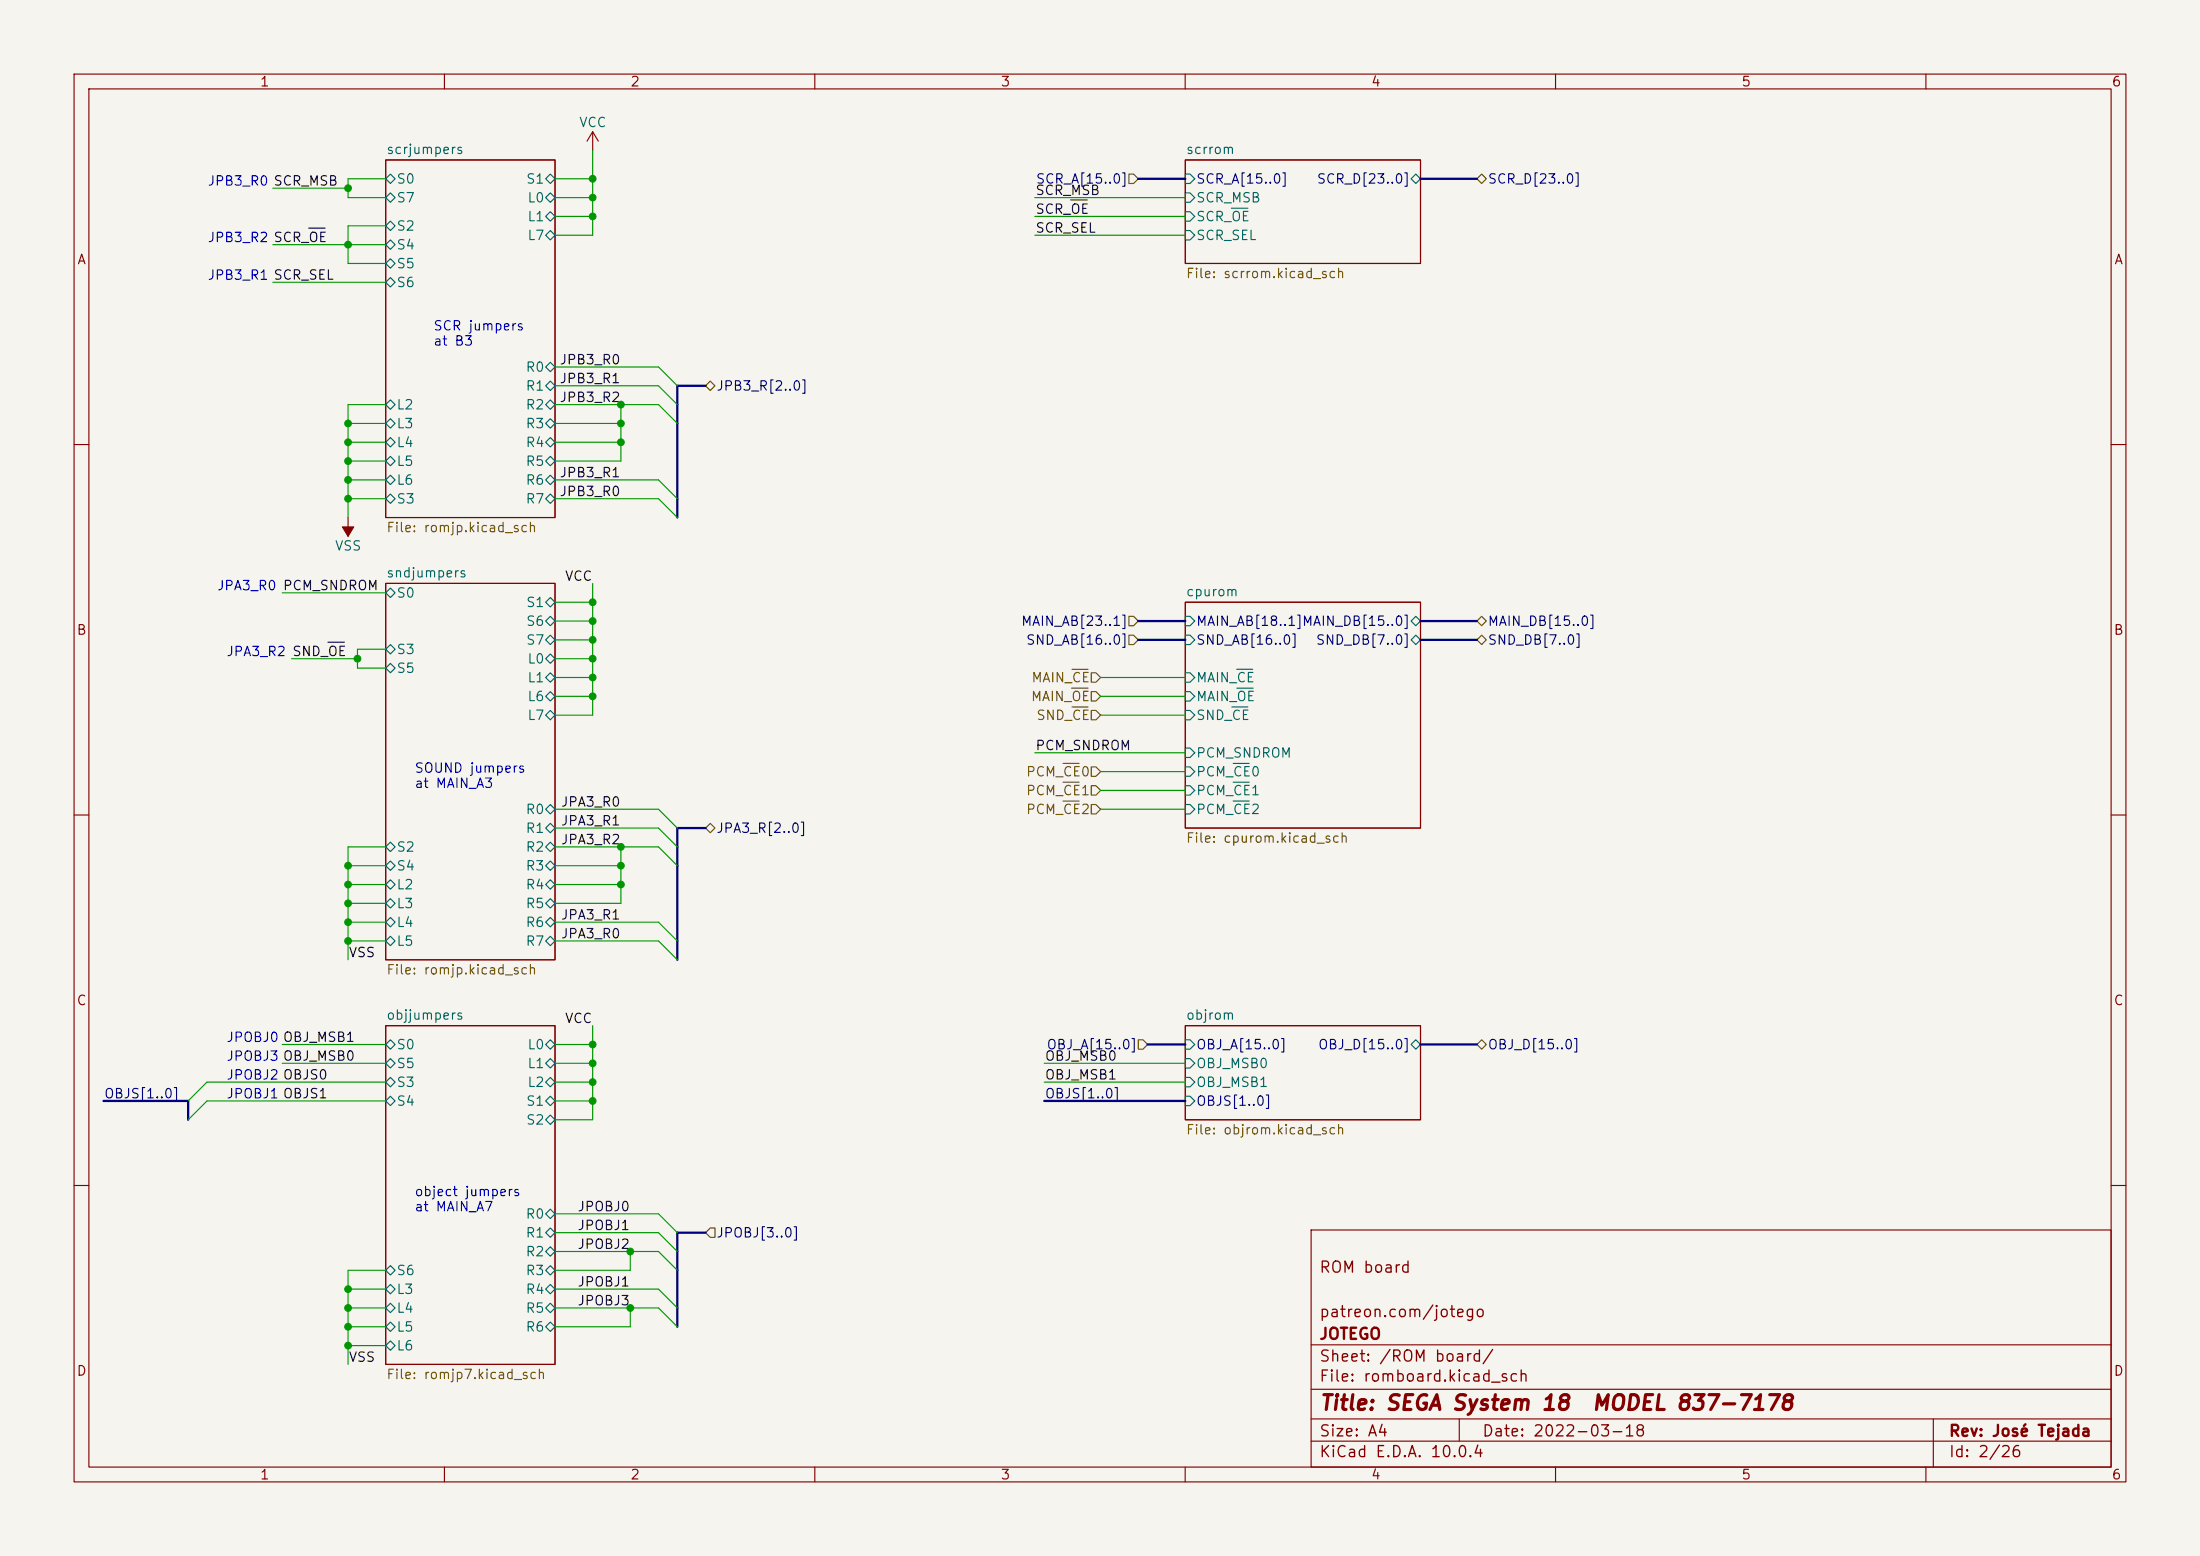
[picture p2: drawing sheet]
<svg xmlns="http://www.w3.org/2000/svg" width="297mm" height="210mm" viewBox="0 0 297 210" stroke-linecap="round" stroke-linejoin="round" font-family="sans-serif">
<path d="M0 0h297v210h-297z" fill="#f5f4ef" stroke="#f5f4ef" stroke-width=".14"/>
<g fill="none" stroke="#840000" stroke-width=".15">
<path d="M10 10h277v190h-277zM12 12h273v186h-273zM60 10v2M80 17.8l-.8 1.3M80 17.8l.8 1.3M80 17.8v2.5M110 10v2M160 10v2M210 10v2M260 10v2M52.1 21.6h22.8v48.3h-22.8zM160 21.6h31.8v14h-31.8z"/>
<path d="M10 60h2M47 69.9v2.5M52.1 78.7h22.8v50.8h-22.8zM285 60h2M160 81.3h31.8v30.5h-31.8zM10 110h2M285 110h2M52.1 138.4h22.8v45.8h-22.8zM160 138.4h31.8v12.7h-31.8zM10 160h2M177 166h108v32h-108zM285 160h2"/>
<path d="M60 198v2M110 198v2M160 198v2M177 194.5h108M177 191.5h108M177 187.5h108M177 181.5h108M197 191.5v3M210 198v2M260 198v2M261 191.5v6.5"/>
</g>
<g fill="none" stroke="#006464" stroke-width=".15">
<path d="M52.1 24.1l.6-.6 .6 .6-.6 .7zM52.1 30.5l.6-.7 .6 .7-.6 .6zM52.1 33l.6-.6 .6 .6-.6 .7zM52.1 35.6l.6-.7 .6 .7-.6 .6zM52.1 38.1l.6-.6 .6 .6-.6 .6zM52.1 26.7l.6-.7 .6 .7-.6 .6zM73.7 26.7l.6-.7 .6 .7-.6 .6zM73.7 29.2l.6-.6 .6 .6-.6 .6zM73.7 24.1l.6-.6 .6 .6-.6 .7zM74.3 31.1l.6 .7-.6 .6-.6-.6zM160 23.5h.7l.6 .6-.6 .7h-.7zM160 28.6h.7l.6 .6-.6 .6h-.7z"/>
<path d="M160 26h.7l.6 .7-.6 .6h-.7zM160 31.1h.7l.6 .7-.6 .6h-.7zM166.2 28.1h2.3M190.5 24.1l.6-.6 .7 .6-.7 .7zM52.1 57.2l.6-.7 .6 .7-.6 .6zM52.1 59.7l.6-.6 .6 .6-.6 .6zM52.7 54l.6 .6-.6 .6-.6-.6zM73.7 49.5l.6-.6 .6 .6-.6 .7zM73.7 54.6l.6-.6 .6 .6-.6 .6zM73.7 57.2l.6-.7 .6 .7-.6 .6zM73.7 59.7l.6-.6 .6 .6-.6 .6zM74.3 51.4l.6 .7-.6 .6-.6-.6z"/>
<path d="M52.1 67.3l.6-.6 .6 .6-.6 .6zM52.1 62.2l.6-.6 .6 .6-.6 .7zM52.1 64.8l.6-.7 .6 .7-.6 .6zM73.7 62.2l.6-.6 .6 .6-.6 .7zM73.7 64.8l.6-.7 .6 .7-.6 .6zM73.7 67.3l.6-.6 .6 .6-.6 .6zM52.1 80l.6-.6 .6 .6-.6 .6zM52.1 87.6l.6-.6 .6 .6-.6 .7zM52.1 90.2l.6-.7 .6 .7-.6 .6zM73.7 81.3l.6-.7 .6 .7-.6 .6zM73.7 83.8l.6-.6 .6 .6-.6 .7zM73.7 86.4l.6-.7 .6 .7-.6 .6z"/>
<path d="M73.7 88.9l.6-.6 .6 .6-.6 .6zM73.7 94l.6-.7 .6 .7-.6 .6zM73.7 96.5l.6-.6 .6 .6-.6 .7zM74.3 90.8l.6 .6-.6 .7-.6-.7zM160 93.3h.7l.6 .7-.6 .6h-.7zM160 95.9h.7l.6 .6-.6 .7h-.7zM160 85.7h.7l.6 .7-.6 .6h-.7zM160 83.2h.7l.6 .6-.6 .7h-.7zM160 90.8h.7l.6 .6-.6 .7h-.7zM166.3 95.4h2.2M167 92.9h2.2M167 90.3h2.1"/>
<path d="M190.5 83.8l.6-.6 .7 .6-.7 .7zM190.5 86.4l.6-.7 .7 .7-.7 .6zM52.1 114.3l.6-.6 .6 .6-.6 .6zM52.1 116.8l.6-.6 .6 .6-.6 .7zM52.1 119.4l.6-.7 .6 .7-.6 .6zM73.7 111.8l.6-.7 .6 .7-.6 .6zM73.7 114.3l.6-.6 .6 .6-.6 .6zM73.7 116.8l.6-.6 .6 .6-.6 .7zM73.7 119.4l.6-.7 .6 .7-.6 .6zM74.3 108.6l.6 .6-.6 .7-.6-.7zM160 101h.7l.6 .6-.6 .6h-.7zM160 103.5h.7l.6 .6-.6 .7h-.7z"/>
<path d="M160 108.6h.7l.6 .6-.6 .7h-.7zM160 106h.7l.6 .7-.6 .6h-.7zM166.5 103h2.1M166.5 108.1h2.1M166.5 105.6h2.1M52.1 121.9l.6-.6 .6 .6-.6 .7zM52.1 124.5l.6-.7 .6 .7-.6 .6zM52.1 127l.6-.6 .6 .6-.6 .6zM73.7 124.5l.6-.7 .6 .7-.6 .6zM73.7 127l.6-.6 .6 .6-.6 .6zM74.3 121.3l.6 .6-.6 .7-.6-.7zM52.1 141l.6-.7 .6 .7-.6 .6z"/>
<path d="M52.1 146.1l.6-.7 .6 .7-.6 .6zM52.1 148.6l.6-.6 .6 .6-.6 .6zM52.1 143.5l.6-.6 .6 .6-.6 .6zM73.7 148.6l.6-.6 .6 .6-.6 .6zM73.7 151.1l.6-.6 .6 .6-.6 .7zM73.7 141l.6-.7 .6 .7-.6 .6zM73.7 143.5l.6-.6 .6 .6-.6 .6zM73.7 146.1l.6-.7 .6 .7-.6 .6zM160 145.4h.7l.6 .7-.6 .6h-.7zM160 142.9h.7l.6 .6-.6 .6h-.7zM160 140.3h.7l.6 .7-.6 .6h-.7zM160 148h.7l.6 .6-.6 .6h-.7z"/>
<path d="M190.5 141l.6-.7 .7 .7-.7 .6zM52.1 171.5l.6-.7 .6 .7-.6 .6zM52.1 174l.6-.6 .6 .6-.6 .6zM52.1 176.5l.6-.6 .6 .6-.6 .7zM52.7 178.4l.6 .7-.6 .6-.6-.6zM73.7 163.8l.6-.6 .6 .6-.6 .7zM73.7 166.4l.6-.7 .6 .7-.6 .6zM73.7 168.9l.6-.6 .6 .6-.6 .6zM73.7 171.5l.6-.7 .6 .7-.6 .6zM73.7 174l.6-.6 .6 .6-.6 .6zM73.7 176.5l.6-.6 .6 .6-.6 .7zM74.3 178.4l.6 .7-.6 .6-.6-.6z"/>
<path d="M52.1 181.6l.6-.6 .6 .6-.6 .6z"/>
</g>
<path d="M46.2 71.1h1.6l-.8 1.3z" fill="#840000" stroke="#840000" stroke-width=".15"/>
<g fill="none" stroke="#725600" stroke-width=".15">
<path d="M152.4 23.5h.6l.7 .6-.7 .7h-.6zM199.4 24.1l.6-.6 .7 .6-.7 .7zM95.9 51.4l.6 .7-.6 .6-.7-.6zM144.7 92.9h2.2M144.7 90.3h2.2M144.7 95.4h2.2M147.3 93.3h.7l.6 .7-.6 .6h-.7zM147.3 90.8h.7l.6 .6-.6 .7h-.7zM147.3 95.9h.7l.6 .6-.6 .7h-.7zM152.4 83.2h.6l.7 .6-.7 .7h-.6zM152.4 85.7h.6l.7 .7-.7 .6h-.6zM199.4 86.4l.6-.7 .7 .7-.7 .6z"/>
<path d="M199.4 83.8l.6-.6 .7 .6-.7 .7zM95.9 111.1l.6 .7-.6 .6-.7-.6zM143.5 108.1h2.2M143.5 105.6h2.2M143.5 103h2.2M147.3 108.6h.7l.6 .6-.6 .7h-.7zM147.3 106h.7l.6 .7-.6 .6h-.7zM147.3 103.5h.7l.6 .6-.6 .7h-.7zM153.7 140.3h.6l.6 .7-.6 .6h-.6zM199.4 141l.6-.7 .7 .7-.7 .6zM95.9 165.7h.6v1.3h-.6l-.7-.6z"/>
</g>
<path d="M41.7 30.8h2.2M144.5 27h2.3M44.3 86.7h2.2" fill="none" stroke="#0f0f0f" stroke-width=".15"/>
<g fill="none" stroke="#000084" stroke-width=".3">
<path d="M153.7 24.1h6.3M191.8 24.1h7.6M95.2 52.1h-3.8v17.8M153.7 86.4h6.3M153.7 83.8h6.3M191.8 86.4h7.6M191.8 83.8h7.6M95.2 111.8h-3.8v17.7M14 148.6h11.4v2.5M141 148.6h19M154.9 141h5.1M191.8 141h7.6"/>
<path d="M95.2 166.4h-3.8v12.7"/>
</g>
<g fill="none" stroke="#009600" stroke-width=".15">
<path d="M36.8 38.1h15.3M36.8 25.4h10.2M36.8 33h15.3M52.1 24.1h-5.1v2.6h5.1M52.1 30.5h-5.1v5.1h5.1M74.9 24.1h5.1M74.9 26.7h5.1M74.9 29.2h5.1M80 20.3v11.5h-5.1M139.7 26.7h20.3M139.7 31.8h20.3M139.7 29.2h20.3"/>
<path d="M47 57.2h5.1M47 59.7h5.1M52.1 54.6h-5.1v15.3M74.9 52.1h14l2.5 2.5M74.9 57.2h8.9M74.9 59.7h8.9M74.9 54.6h14l2.5 2.6M74.9 49.5h14l2.5 2.6M83.8 54.6v7.6h-8.9M47 62.2h5.1M47 64.8h5.1M47 67.3h5.1"/>
<path d="M74.9 64.8h14l2.5 2.5M74.9 67.3h14l2.5 2.6M80 78.7v17.8h-5.1M38.1 80h14M39.4 88.9h8.9M52.1 87.6h-3.8v2.6h3.8M74.9 83.8h5.1M74.9 88.9h5.1M74.9 94h5.1M74.9 91.4h5.1M74.9 86.4h5.1M74.9 81.3h5.1"/>
<path d="M148.6 94h11.4M148.6 96.5h11.4M148.6 91.4h11.4M47 116.8h5.1M47 119.4h5.1M52.1 114.3h-5.1v15.2M74.9 109.2h14l2.5 2.6M74.9 114.3h14l2.5 2.5M74.9 116.8h8.9M74.9 119.4h8.9M74.9 111.8h14l2.5 2.5M83.8 114.3v7.6h-8.9"/>
<path d="M139.7 101.6h20.3M148.6 109.2h11.4M148.6 106.7h11.4M148.6 104.1h11.4M47 127h5.1M47 124.5h5.1M47 121.9h5.1M74.9 127h14l2.5 2.5M74.9 124.5h14l2.5 2.5M80 138.4v12.7h-5.1M38.1 143.5h14M38.1 141h14"/>
<path d="M52.1 146.1h-24.2l-2.5 2.5M52.1 148.6h-24.2l-2.5 2.5M74.9 143.5h5.1M74.9 146.1h5.1M74.9 141h5.1M74.9 148.6h5.1M141 143.5h19M141 146.1h19M47 174h5.1M47 179.1h5.1M47 176.5h5.1M52.1 171.5h-5.1v12.7"/>
<path d="M74.9 174h14l2.5 2.5M74.9 176.5h14l2.5 2.6M74.9 163.8h14l2.5 2.6M74.9 166.4h14l2.5 2.5M74.9 168.9h14l2.5 2.6M85.1 168.9v2.6h-10.2M85.1 176.5v2.6h-10.2M47 181.6h5.1"/>
</g>
<g fill="#009600" stroke="#009600" stroke-width=".14">
<circle cx="47" cy="121.9" r=".46"/>
<circle cx="47" cy="119.4" r=".46"/>
<circle cx="47" cy="116.8" r=".46"/>
<circle cx="47" cy="127" r=".46"/>
<circle cx="47" cy="124.5" r=".46"/>
<circle cx="80" cy="91.4" r=".46"/>
<circle cx="80" cy="83.8" r=".46"/>
<circle cx="48.3" cy="88.9" r=".46"/>
<circle cx="80" cy="88.9" r=".46"/>
<circle cx="80" cy="86.4" r=".46"/>
<circle cx="80" cy="81.3" r=".46"/>
<circle cx="80" cy="29.2" r=".46"/>
<circle cx="83.8" cy="54.6" r=".46"/>
<circle cx="83.8" cy="57.2" r=".46"/>
<circle cx="83.8" cy="59.7" r=".46"/>
<circle cx="80" cy="26.7" r=".46"/>
<circle cx="80" cy="24.1" r=".46"/>
<circle cx="47" cy="179.1" r=".46"/>
<circle cx="47" cy="181.6" r=".46"/>
<circle cx="47" cy="174" r=".46"/>
<circle cx="47" cy="176.5" r=".46"/>
<circle cx="47" cy="57.2" r=".46"/>
<circle cx="47" cy="59.7" r=".46"/>
<circle cx="47" cy="64.8" r=".46"/>
<circle cx="47" cy="62.2" r=".46"/>
<circle cx="47" cy="25.4" r=".46"/>
<circle cx="47" cy="33" r=".46"/>
<circle cx="47" cy="67.3" r=".46"/>
<circle cx="80" cy="94" r=".46"/>
<circle cx="83.8" cy="114.3" r=".46"/>
<circle cx="83.8" cy="119.4" r=".46"/>
<circle cx="80" cy="143.5" r=".46"/>
<circle cx="83.8" cy="116.8" r=".46"/>
<circle cx="80" cy="141" r=".46"/>
<circle cx="85.1" cy="176.5" r=".46"/>
<circle cx="85.1" cy="168.9" r=".46"/>
<circle cx="80" cy="148.6" r=".46"/>
<circle cx="80" cy="146.1" r=".46"/>
</g>
<g font-size="2" fill="#840000">
<text x="178" y="190.8">Title: SEGA System 18</text>
<text x="214.8" y="190.8">MODEL 837-7178</text>
</g>
<g font-size="1.5" fill="#840000">
<text x="178" y="172.2">ROM board</text>
<text x="178" y="178.2">patreon.com/jotego</text>
<text x="178" y="184.2">Sheet: /ROM board/</text>
<text x="178" y="181.2">JOTEGO</text>
<text x="178" y="186.9">File: romboard.kicad_sch</text>
<text x="178" y="197.1">KiCad E.D.A. 10.0.4</text>
<text x="178" y="194.3">Size: A4</text>
<text x="200" y="194.3">Date: 2022-03-18</text>
<text x="263" y="194.3">Rev: José Tejada</text>
<text x="263" y="197.1">Id: 2/26</text>
</g>
<g font-size="1.3" fill="#840000">
<text x="35" y="12">1</text>
<text x="85" y="12">2</text>
<text x="135" y="12">3</text>
<text x="185" y="12">4</text>
<text x="235" y="12">5</text>
<text x="285" y="12">6</text>
<text x="10.3" y="36">A</text>
<text x="285.3" y="36">A</text>
<text x="10.3" y="86">B</text>
<text x="285.3" y="86">B</text>
<text x="10.3" y="136">C</text>
<text x="285.3" y="136">C</text>
<text x="10.3" y="186">D</text>
<text x="285.3" y="186">D</text>
<text x="35" y="200">1</text>
<text x="85" y="200">2</text>
<text x="135" y="200">3</text>
<text x="185" y="200">4</text>
<text x="235" y="200">5</text>
<text x="285" y="200">6</text>
</g>
<g font-size="1.3" fill="#006464">
<text x="78.1" y="17.5">VCC</text>
<text x="52.1" y="21.1">scrjumpers</text>
<text x="160" y="21.1">scrrom</text>
<text x="53.4" y="25.1">S0</text>
<text x="53.4" y="27.6">S7</text>
<text x="70.9" y="25.1">S1</text>
<text x="71.1" y="27.6">L0</text>
<text x="161.4" y="27.6">SCR_MSB</text>
<text x="53.4" y="31.5">S2</text>
<text x="53.4" y="34">S4</text>
<text x="71.1" y="30.2">L1</text>
<text x="71.1" y="32.7">L7</text>
<text x="161.4" y="30.2">SCR_OE</text>
<text x="161.4" y="32.7">SCR_SEL</text>
<text x="53.4" y="36.5">S5</text>
<text x="53.4" y="39.1">S6</text>
<text x="70.9" y="50.5">R0</text>
<text x="70.9" y="53">R1</text>
<text x="53.4" y="58.1">L3</text>
<text x="53.4" y="55.6">L2</text>
<text x="70.9" y="55.6">R2</text>
<text x="70.9" y="58.1">R3</text>
<text x="53.4" y="60.7">L4</text>
<text x="53.4" y="63.2">L5</text>
<text x="53.4" y="65.7">L6</text>
<text x="70.9" y="60.7">R4</text>
<text x="70.9" y="63.2">R5</text>
<text x="70.9" y="65.7">R6</text>
<text x="53.4" y="68.3">S3</text>
<text x="70.9" y="68.3">R7</text>
<text x="45.1" y="74.6">VSS</text>
<text x="52.1" y="78.3">sndjumpers</text>
<text x="53.4" y="81">S0</text>
<text x="70.9" y="82.3">S1</text>
<text x="160" y="80.8">cpurom</text>
<text x="53.4" y="88.6">S3</text>
<text x="70.9" y="84.8">S6</text>
<text x="70.9" y="87.3">S7</text>
<text x="71.1" y="89.9">L0</text>
<text x="53.4" y="91.1">S5</text>
<text x="71.1" y="92.4">L1</text>
<text x="71.1" y="95">L6</text>
<text x="161.4" y="95">MAIN_OE</text>
<text x="161.4" y="92.4">MAIN_CE</text>
<text x="71.1" y="97.5">L7</text>
<text x="161.4" y="97.5">SND_CE</text>
<text x="161.4" y="102.6">PCM_SNDROM</text>
<text x="161.4" y="105.1">PCM_CE0</text>
<text x="161.4" y="107.7">PCM_CE1</text>
<text x="70.9" y="110.2">R0</text>
<text x="70.9" y="112.7">R1</text>
<text x="161.4" y="110.2">PCM_CE2</text>
<text x="53.4" y="115.3">S2</text>
<text x="53.4" y="117.8">S4</text>
<text x="70.9" y="115.3">R2</text>
<text x="70.9" y="117.8">R3</text>
<text x="53.4" y="120.4">L2</text>
<text x="53.4" y="122.9">L3</text>
<text x="53.4" y="125.4">L4</text>
<text x="70.9" y="120.4">R4</text>
<text x="70.9" y="122.9">R5</text>
<text x="70.9" y="125.4">R6</text>
<text x="53.4" y="128">L5</text>
<text x="70.9" y="128">R7</text>
<text x="52.1" y="137.9">objjumpers</text>
<text x="160" y="137.9">objrom</text>
<text x="53.4" y="141.9">S0</text>
<text x="71.1" y="141.9">L0</text>
<text x="53.4" y="147">S3</text>
<text x="53.4" y="149.6">S4</text>
<text x="53.4" y="144.5">S5</text>
<text x="70.9" y="149.6">S1</text>
<text x="71.1" y="144.5">L1</text>
<text x="71.1" y="147">L2</text>
<text x="161.4" y="147">OBJ_MSB1</text>
<text x="161.4" y="144.5">OBJ_MSB0</text>
<text x="70.9" y="152.1">S2</text>
<text x="70.9" y="164.8">R0</text>
<text x="70.9" y="167.3">R1</text>
<text x="53.4" y="172.4">S6</text>
<text x="70.9" y="169.9">R2</text>
<text x="70.9" y="172.4">R3</text>
<text x="53.4" y="175">L3</text>
<text x="53.4" y="177.5">L4</text>
<text x="70.9" y="175">R4</text>
<text x="70.9" y="177.5">R5</text>
<text x="53.4" y="180">L5</text>
<text x="53.4" y="182.6">L6</text>
<text x="70.9" y="180">R6</text>
</g>
<g font-size="1.3" fill="#0000c2">
<text x="27.9" y="25.4">JPB3_R0 SCR_MSB</text>
<text x="27.9" y="33">JPB3_R2 SCR_OE</text>
<text x="27.9" y="38.1">JPB3_R1 SCR_SEL</text>
<text x="58.4" y="44.9">SCR jumpers</text>
<text x="58.4" y="47">at B3</text>
<text x="29.2" y="80">JPA3_R0 PCM_SNDROM</text>
<text x="30.5" y="88.9">JPA3_R2 SND_OE</text>
<text x="55.9" y="104.6">SOUND jumpers</text>
<text x="55.9" y="106.7">at MAIN_A3</text>
<text x="30.5" y="143.5">JPOBJ3 OBJ_MSB0</text>
<text x="30.5" y="140.9">JPOBJ0 OBJ_MSB1</text>
<text x="30.5" y="146">JPOBJ2 OBJS0</text>
<text x="30.5" y="148.6">JPOBJ1 OBJS1</text>
<text x="55.9" y="161.8">object jumpers</text>
<text x="55.9" y="163.8">at MAIN_A7</text>
</g>
<g font-size="1.3" fill="#0f0f0f">
<text x="139.7" y="29.2">SCR_OE</text>
<text x="139.7" y="26.6">SCR_MSB</text>
<text x="139.7" y="31.7">SCR_SEL</text>
<text x="75.5" y="52">JPB3_R1</text>
<text x="75.5" y="49.5">JPB3_R0</text>
<text x="75.5" y="54.6">JPB3_R2</text>
<text x="75.5" y="64.7">JPB3_R1</text>
<text x="75.5" y="67.3">JPB3_R0</text>
<text x="76.2" y="78.7">VCC</text>
<text x="139.7" y="101.6">PCM_SNDROM</text>
<text x="75.6" y="111.7">JPA3_R1</text>
<text x="75.6" y="109.2">JPA3_R0</text>
<text x="75.6" y="114.3">JPA3_R2</text>
<text x="75.6" y="124.4">JPA3_R1</text>
<text x="47" y="129.5">VSS</text>
<text x="75.6" y="127">JPA3_R0</text>
<text x="76.2" y="138.4">VCC</text>
<text x="141" y="143.5">OBJ_MSB0</text>
<text x="141" y="146">OBJ_MSB1</text>
<text x="77.9" y="163.8">JPOBJ0</text>
<text x="77.9" y="166.3">JPOBJ1</text>
<text x="77.9" y="174">JPOBJ1</text>
<text x="77.9" y="168.9">JPOBJ2</text>
<text x="77.9" y="176.5">JPOBJ3</text>
<text x="47" y="184.1">VSS</text>
</g>
<g font-size="1.3" fill="#000084">
<text x="139.8" y="25.1">SCR_A[15..0]</text>
<text x="161.4" y="25.1">SCR_A[15..0]</text>
<text x="177.7" y="25.1">SCR_D[23..0]</text>
<text x="200.8" y="25.1">SCR_D[23..0]</text>
<text x="96.6" y="53">JPB3_R[2..0]</text>
<text x="137.8" y="84.8">MAIN_AB[23..1]</text>
<text x="138.4" y="87.3">SND_AB[16..0]</text>
<text x="161.4" y="87.3">SND_AB[16..0]</text>
<text x="161.4" y="84.8">MAIN_AB[18..1]MAIN_DB[15..0]</text>
<text x="177.6" y="87.3">SND_DB[7..0]</text>
<text x="200.8" y="87.3">SND_DB[7..0]</text>
<text x="200.8" y="84.8">MAIN_DB[15..0]</text>
<text x="96.6" y="112.7">JPA3_R[2..0]</text>
<text x="141.2" y="141.9">OBJ_A[15..0]</text>
<text x="161.4" y="141.9">OBJ_A[15..0]</text>
<text x="177.9" y="141.9">OBJ_D[15..0]</text>
<text x="200.8" y="141.9">OBJ_D[15..0]</text>
<text x="14" y="148.6">OBJS[1..0]</text>
<text x="141" y="148.6">OBJS[1..0]</text>
<text x="161.4" y="149.6">OBJS[1..0]</text>
<text x="96.6" y="167.3">JPOBJ[3..0]</text>
</g>
<g font-size="1.3" fill="#725600">
<text x="160" y="37.9">File: scrrom.kicad_sch</text>
<text x="52.1" y="72.1">File: romjp.kicad_sch</text>
<text x="139.1" y="95">MAIN_OE</text>
<text x="139.2" y="92.4">MAIN_CE</text>
<text x="139.8" y="97.5">SND_CE</text>
<text x="138.4" y="107.7">PCM_CE1</text>
<text x="138.4" y="105.1">PCM_CE0</text>
<text x="138.4" y="110.2">PCM_CE2</text>
<text x="160" y="114.1">File: cpurom.kicad_sch</text>
<text x="52.1" y="131.8">File: romjp.kicad_sch</text>
<text x="160" y="153.4">File: objrom.kicad_sch</text>
<text x="52.1" y="186.4">File: romjp7.kicad_sch</text>
</g>
</svg>
